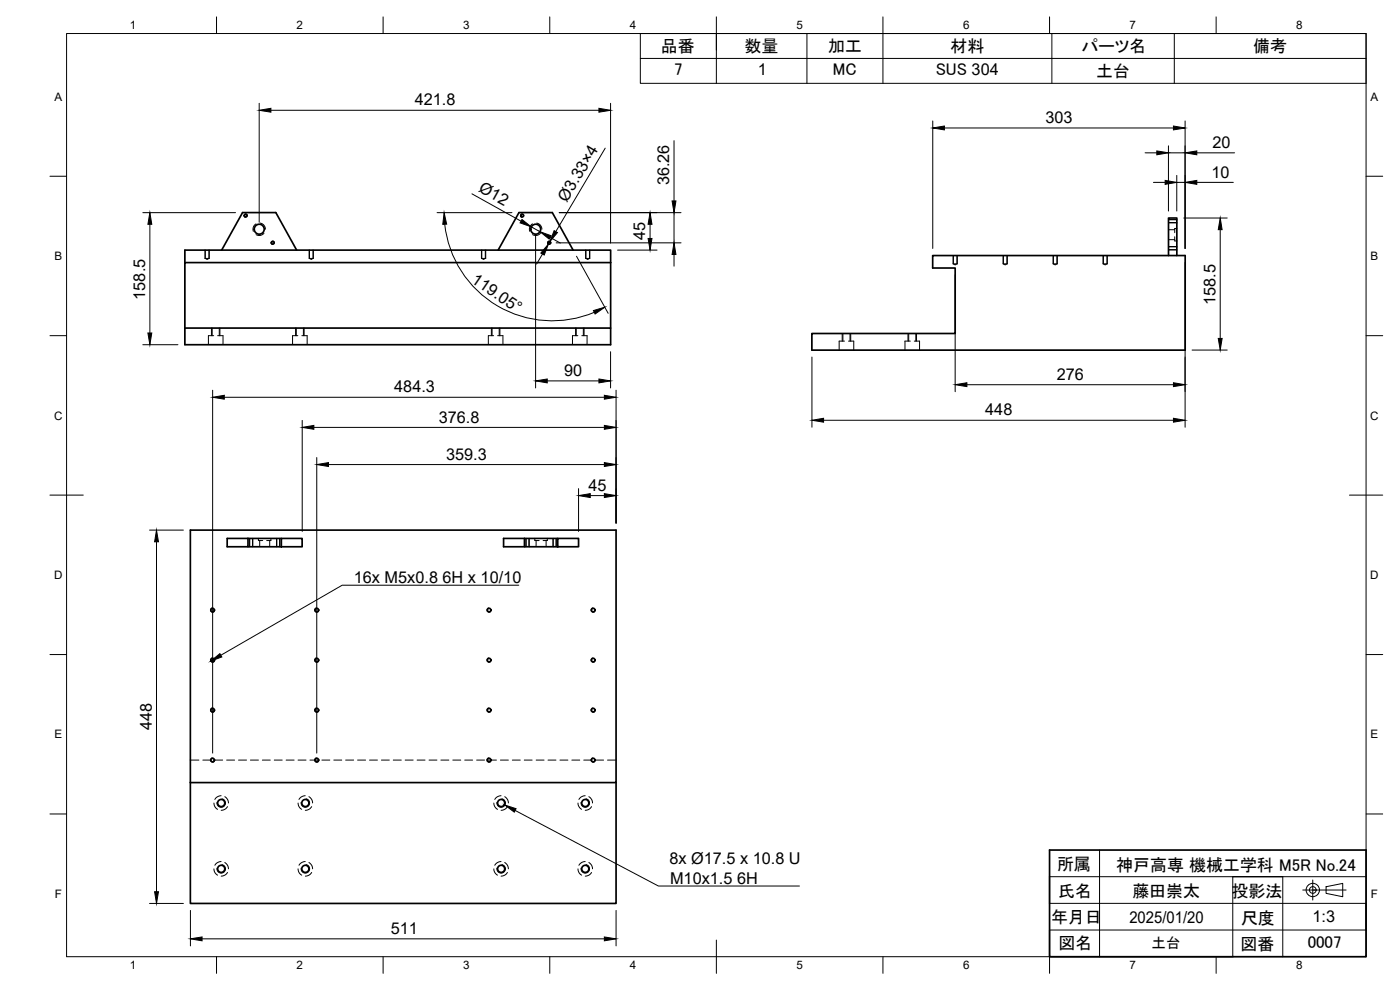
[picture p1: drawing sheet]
<svg xmlns="http://www.w3.org/2000/svg" width="420mm" height="297mm" viewBox="0 0 420 297" stroke-linecap="round" stroke-linejoin="round" font-family="sans-serif">
<!-- layer: Visible -->
<g fill="none" stroke="#000" stroke-width=".51">
<path d="M55.5 78.8v-3.8h127.8v3.8M66.5 75l6.3-11.2h10l6.2 11.2M149.5 75l6.2-11.2h10.1l6.2 11.2M183.3 78.8h-127.8v19.6M183.3 78.8v19.6M350.7 76.7v-11.3h2.5v11.3M55.5 98.4h127.8v5h-127.8zM243.6 100.1h43.1v-19.7h-6.8v-3.7h75.8v28.4h-112.1zM57.1 159.1h127.8v75.7h-127.8zM74.4 161.6v2.4h-6.2v-2.4h16.2M74.4 164h10M84.4 161.6h6.3v2.4h-6.3z"/>
<path d="M157.4 161.6v2.4h-6.3v-2.4h16.3M157.4 164h10M167.4 161.6h6.2v2.4h-6.2zM57.1 234.8v36.3h127.8v-36.3"/>
<circle cx="73.7" cy="64.7" r=".41"/>
<circle cx="77.8" cy="68.8" r="1.49"/>
<circle cx="81.9" cy="72.9" r=".41"/>
<circle cx="156.7" cy="64.7" r=".41"/>
<circle cx="160.8" cy="68.8" r="1.49"/>
<circle cx="164.8" cy="72.9" r=".41"/>
<circle cx="63.8" cy="198.1" r=".54"/>
<circle cx="63.8" cy="183" r=".54"/>
<circle cx="95.1" cy="183" r=".54"/>
<circle cx="95.1" cy="198.1" r=".54"/>
<circle cx="146.8" cy="198.1" r=".54"/>
<circle cx="146.8" cy="183" r=".54"/>
<circle cx="178" cy="183" r=".54"/>
<circle cx="178" cy="198.1" r=".54"/>
<circle cx="63.8" cy="213.1" r=".54"/>
<circle cx="95.1" cy="213.1" r=".54"/>
<circle cx="146.8" cy="213.1" r=".54"/>
<circle cx="178" cy="213.1" r=".54"/>
<circle cx="63.8" cy="228" r=".54"/>
<circle cx="95.1" cy="228" r=".54"/>
<circle cx="146.8" cy="228" r=".54"/>
<circle cx="178" cy="228" r=".54"/>
<circle cx="66.4" cy="240.9" r="1.07"/>
<circle cx="91.6" cy="240.9" r="1.07"/>
<circle cx="150.4" cy="240.9" r="1.07"/>
<circle cx="175.7" cy="240.9" r="1.07"/>
<circle cx="66.4" cy="260.7" r="1.07"/>
<circle cx="91.6" cy="260.7" r="1.07"/>
<circle cx="150.4" cy="260.7" r="1.07"/>
<circle cx="175.7" cy="260.7" r="1.07"/>
</g>
<!-- layer: Hidden -->
<g fill="none" stroke="#000" stroke-width=".3">
<path d="M61.5 77.5h1.3M61.6 75v2.5l.6 .4 .5-.4v-2.5M76.8 67.2a1.86 1.86 0 0 0-.8 2.2M78.1 66.9a1.85 1.85 0 0 1 1.6 1.9M79.2 70a1.82 1.82 0 0 1-2.3 .4M92.8 77.5h1.2M92.9 75v2.5l.5 .4 .5-.4v-2.5M144.5 77.5h1.3M144.6 75v2.5l.5 .4 .5-.4v-2.5M159.8 67.2a1.86 1.86 0 0 0-.8 2.2M161.1 66.9a1.85 1.85 0 0 1 1.5 1.9M162.2 70a1.82 1.82 0 0 1-2.4 .4"/>
<path d="M175.7 77.5h1.3M175.9 75v2.5l.5 .4 .5-.4v-2.5M286 79.2h1.3M286.1 76.7v2.5l.6 .3 .5-.3v-2.5M301 79.2h1.3M301.1 76.7v2.5l.6 .3 .5-.3v-2.5M316 79.2h1.3M316.1 76.7v2.5l.6 .3 .5-.3v-2.5M331 79.2h1.3M331.2 76.7v2.5l.5 .3 .5-.3v-2.5M350.7 66.8h2.5M350.7 65.9h2.5"/>
<path d="M350.7 74.9h2.5M350.7 74.1h2.5M350.7 71.9h1.9M350.7 68.9h1.9M352.6 71v1.3h.6M353.2 68.5h-.6v1.3M63.7 98.4v2.3M65.8 98.4v2.3M88.9 98.4v2.3M91.1 98.4v2.3M147.7 98.4v2.3M149.8 98.4v2.3"/>
<path d="M172.9 98.4v2.3M175.1 98.4v2.3M64.1 100.7h-1.6v2.7M65.3 100.7h1.6v2.7M89.4 100.7h-1.6v2.7M90.6 100.7h1.6v2.7M148.1 100.7h-1.5v2.7M149.4 100.7h1.5v2.7M173.4 100.7h-1.6v2.7M174.6 100.7h1.6v2.7M253 100.1v2.2M253.4 102.3h-1.6v2.8"/>
<path d="M254.6 102.3h1.6v2.8M255.1 100.1v2.2M272.7 100.1v2.2M273.2 102.3h-1.6v2.8M274.4 102.3h1.6v2.8M274.8 100.1v2.2M75 161.6v2.4M75.8 161.6v2.4M77.6 161.6v.6h1.2M77.9 162.2v1.8M80.9 162.2v1.8M81.3 161.6v.6h-1.3"/>
<path d="M83.1 161.6v2.4M83.9 161.6v2.4M157.9 161.6v2.4M158.7 161.6v2.4M160.5 161.6v.6h1.3M160.9 162.2v1.8M163.9 162.2v1.8M164.3 161.6v.6h-1.3M166 161.6v2.4M166.9 161.6v2.4M57.1 228.1h2.6M60.9 228.1h2.4"/>
<path d="M64.5 228.1h2.3M66.4 238.8l-1.3 .3-.6 .8M67.5 239l.8 .9 .3 1M68 228.1h2.4M71.6 228.1h2.4M75.2 228.1h2.4M78.7 228.1h2.4M82.3 228.1h2.4M85.9 228.1h2.4M89.5 228.1h2.3M91.6 238.8l-1.2 .3-.7 .8M92.7 239l.9 .9 .2 1"/>
<path d="M93 228.1h2.4M96.6 228.1h2.4M100.2 228.1h2.4M103.7 228.1h2.4M107.3 228.1h2.4M110.9 228.1h2.4M114.5 228.1h2.3M118 228.1h2.4M121.6 228.1h2.4M125.2 228.1h2.4M128.8 228.1h2.3M132.3 228.1h2.4"/>
<path d="M135.9 228.1h2.4M139.5 228.1h2.3M143 228.1h2.4M146.6 228.1h2.4M150.2 228.1h2.4M150.4 238.8l-1.3 .3-.6 .8M151.5 239l.8 .9 .3 1M153.8 228.1h2.3M157.3 228.1h2.4M160.9 228.1h2.4M164.5 228.1h2.4M168 228.1h2.4"/>
<path d="M171.6 228.1h2.4M175.2 228.1h2.4M175.6 238.8l-1.2 .3-.7 .8M176.7 239l.9 .9 .2 1M178.8 228.1h2.3M182.3 228.1h2.6M64.2 240.9l.3 1.2 .8 .7M66.4 258.5l-.9 .2-1 .9M67.5 258.8l.8 .9 .3 1M68.3 242l-.8 .8-1.1 .3M89.5 240.9l.3 1.2 .8 .7M91.6 258.5l-.9 .2-1 .9"/>
<path d="M92.7 258.8l.9 .9 .2 1M93.5 242l-.8 .8-1.1 .3M148.2 240.9l.3 1.2 .8 .7M150.4 258.5l-.9 .2-1 .9M151.5 258.8l.8 .9 .3 1M152.3 242l-.8 .8-1.1 .3M173.5 240.9l.3 1.2 .8 .7M175.6 258.5l-.9 .2-1 .9M176.7 258.8l.9 .9 .2 1M177.5 242l-.8 .8-1.1 .3M64.2 260.7l.3 1.2 .8 .7M68.3 261.8l-.8 .8-1.1 .3"/>
<path d="M89.5 260.7l.3 1.2 .8 .7M93.5 261.8l-.8 .8-1.1 .3M148.2 260.7l.3 1.2 .8 .7M152.3 261.8l-.8 .8-1.1 .3M173.5 260.7l.3 1.2 .8 .7M177.5 261.8l-.8 .8-1.1 .3"/>
</g>
<!-- layer: Visible Narrow -->
<g fill="none" stroke="#000" stroke-width=".3">
<path d="M74.2 64.8a.52 .52 0 0 0-.4-.6 .52 .52 0 0 0-.6 .4 .52 .52 0 0 0 .4 .6M82.4 72.9a.52 .52 0 0 0-.4-.6 .52 .52 0 0 0-.6 .5 .52 .52 0 0 0 .4 .6M157.2 64.8a.52 .52 0 0 0-.4-.6 .52 .52 0 0 0-.6 .4 .52 .52 0 0 0 .4 .6M165.3 72.9a.52 .52 0 0 0-.4-.6 .52 .52 0 0 0-.6 .5 .52 .52 0 0 0 .4 .6M63.7 197.4a.65 .65 0 0 0-.5 .8 .65 .65 0 0 0 .7 .5 .65 .65 0 0 0 .5-.8M63.7 182.4a.65 .65 0 0 0-.5 .8 .65 .65 0 0 0 .7 .5 .65 .65 0 0 0 .5-.8M95 182.4a.65 .65 0 0 0-.6 .8 .65 .65 0 0 0 .8 .5 .65 .65 0 0 0 .5-.8M95 197.4a.65 .65 0 0 0-.6 .8 .65 .65 0 0 0 .8 .5 .65 .65 0 0 0 .5-.8M146.7 197.4a.65 .65 0 0 0-.6 .8 .65 .65 0 0 0 .8 .5 .65 .65 0 0 0 .5-.8M146.7 182.4a.65 .65 0 0 0-.6 .8 .65 .65 0 0 0 .8 .5 .65 .65 0 0 0 .5-.8M177.9 182.4a.65 .65 0 0 0-.5 .8 .65 .65 0 0 0 .7 .5 .65 .65 0 0 0 .6-.8M177.9 197.4a.65 .65 0 0 0-.5 .8 .65 .65 0 0 0 .7 .5 .65 .65 0 0 0 .6-.8"/>
<path d="M63.7 212.4a.65 .65 0 0 0-.5 .8 .65 .65 0 0 0 .7 .5 .65 .65 0 0 0 .5-.8M95 212.4a.65 .65 0 0 0-.6 .8 .65 .65 0 0 0 .8 .5 .65 .65 0 0 0 .5-.8M146.7 212.4a.65 .65 0 0 0-.6 .8 .65 .65 0 0 0 .8 .5 .65 .65 0 0 0 .5-.8M177.9 212.4a.65 .65 0 0 0-.5 .8 .65 .65 0 0 0 .7 .5 .65 .65 0 0 0 .6-.8M63.7 227.4a.65 .65 0 0 0-.5 .8 .65 .65 0 0 0 .7 .5 .65 .65 0 0 0 .5-.8M66.6 239.7a1.28 1.28 0 0 1 1.1 1.5 1.28 1.28 0 0 1-1.5 1 1.28 1.28 0 0 1-1.1-1.5M91.9 239.7a1.28 1.28 0 0 1 1 1.5 1.28 1.28 0 0 1-1.5 1 1.28 1.28 0 0 1-1-1.5M95 227.4a.65 .65 0 0 0-.6 .8 .65 .65 0 0 0 .8 .5 .65 .65 0 0 0 .5-.8M146.7 227.4a.65 .65 0 0 0-.6 .8 .65 .65 0 0 0 .8 .5 .65 .65 0 0 0 .5-.8M150.6 239.7a1.28 1.28 0 0 1 1.1 1.5 1.28 1.28 0 0 1-1.5 1 1.28 1.28 0 0 1-1.1-1.5M175.9 239.7a1.28 1.28 0 0 1 1 1.5 1.28 1.28 0 0 1-1.5 1 1.28 1.28 0 0 1-1-1.5M177.9 227.4a.65 .65 0 0 0-.5 .8 .65 .65 0 0 0 .7 .5 .65 .65 0 0 0 .6-.8"/>
<path d="M66.6 259.4a1.28 1.28 0 0 1 1.1 1.5 1.28 1.28 0 0 1-1.5 1 1.28 1.28 0 0 1-1.1-1.4M91.9 259.4a1.28 1.28 0 0 1 1 1.5 1.28 1.28 0 0 1-1.5 1 1.28 1.28 0 0 1-1-1.4M150.6 259.4a1.28 1.28 0 0 1 1.1 1.5 1.28 1.28 0 0 1-1.5 1 1.28 1.28 0 0 1-1.1-1.4M175.9 259.4a1.28 1.28 0 0 1 1 1.5 1.28 1.28 0 0 1-1.5 1 1.28 1.28 0 0 1-1-1.4"/>
</g>
<!-- layer: Hidden Narrow -->
<g fill="none" stroke="#000" stroke-width=".3">
<path d="M61.5 75v2.5M62.8 75v2.5M92.8 75v2.5M94 75v2.5M144.5 75v2.5M145.8 75v2.5M175.7 75v2.5M177 75v2.5M286 76.7v2.5M287.3 76.7v2.5M301 76.7v2.5M302.3 76.7v2.5"/>
<path d="M316 76.7v2.5M317.3 76.7v2.5M331 76.7v2.5M332.3 76.7v2.5M350.7 66.9h2.5M350.7 65.8h2.5M350.7 75h2.5M350.7 74h2.5M63.5 98.4v2.3M66 98.4v2.3M88.7 98.4v2.3M91.3 98.4v2.3"/>
<path d="M147.5 98.4v2.3M150 98.4v2.3M172.7 98.4v2.3M175.3 98.4v2.3M252.8 100.1v2.2M255.3 100.1v2.2M272.5 100.1v2.2M275.1 100.1v2.2M74.8 161.6v2.4M75.9 161.6v2.4M83 161.6v2.4M84 161.6v2.4"/>
<path d="M157.8 161.6v2.4M158.8 161.6v2.4M165.9 161.6v2.4M167 161.6v2.4"/>
</g>
<!-- layer: Border -->
<g fill="none" stroke="#000" stroke-width=".3">
<path d="M20 10.1h390v276.9h-390zM65 5.1v5M115 5.1v5M165 5.1v5M215 5.1v10M265 5.1v5M315 5.1v5M365 5.1v5M15 52.9h5M410 52.9h5M15 100.7h5M410 100.7h5"/>
<path d="M15 148.6h10M405 148.6h10M15 196.4h5M410 196.4h5M15 244.2h5M410 244.2h5M65 287v5M115 287v5M165 287v5M215 282.1v9.9M265 287v5M315 287v5"/>
<path d="M365 287v5"/>
</g>
<!-- layer: TitleBlock -->
<path d="M315 255h95v32h-95z" fill="none" stroke="#000" stroke-width=".51"/>
<g fill="none" stroke="#000" stroke-width=".3">
<path d="M330 255v32M315 263h95M315 271h95M315 279h95M370 263v24M385 263v24M391 267h13M394 264v6.1M398 266.1l5-1v4l-5-1.1z"/>
<circle cx="394" cy="267" r="2"/>
<circle cx="394" cy="267" r="1.01"/>
</g>
<path d="M315 279v8h55M315 263v8M370 263h15M410 271v8" fill="none" stroke="#000" stroke-width=".36"/>
<!-- layer: FD_Dimensions -->
<g fill="none" stroke="#000" stroke-width=".3">
<path d="M77.8 31v35.7M81.3 33.1h98.4M183.2 31v41.9M279.9 36.3v38.3M283.4 38.4h68.8M355.7 36.3v38.3M141.6 58.2l14.8 8.2M181.6 44.5l-14.8 25M202.3 42.2v18.1M343.7 45.9h3.5M346.2 54.7h3.5M350.7 43.8v19.5"/>
<path d="M350.7 45.9h5M353.2 52.6v10.7M353.2 54.7h2.5M359.2 54.7h10.9M359.2 45.9h11.3M42.9 63.8h27.8M45 67.3v32.6M131.2 63.8h22.4M133.5 67.3a32.5 32.5 0 0 0 44.9 26.4M159.4 68.1l2.7 1.4M160.7 70.9v45.5M162.8 76.2l-1.8 3"/>
<path d="M165 72.5l-.4 .7M165.1 71.2l3.1 1.7M166.9 72.9h37.5M167.8 63.8h36.6M173 76.9l9.5 17.1M185.3 75h11.9M195.1 67.3v4.3M202.3 63.8v9.1M202.3 76.4v3.5M355.3 65.4h13M355.7 78.8v49.4M366.2 68.9v32.6"/>
<path d="M286.7 82.5v35M42.9 103.4h10.5M63.8 117.1v108.9M67.3 119.2h114.1M164.2 114.3h15.5M183.2 105.5v10.9M184.9 117.1v39.9M243.7 107.1v21.1M290.2 115.4h62M357.8 105h10.5M90.7 126.1v33.4M94.2 128.2h87.2"/>
<path d="M95.1 137.3v88.7M98.6 139.4h82.8M247.2 126.1h105M44.9 159.1h10.1M173.6 146.6v12.9M177.1 148.7h4.3M47 162.6v105M44.9 271.1h10.1M57.1 273.2v10.6M184.9 273.2v10.6M60.6 281.7h120.8"/>
</g>
<g fill="#000" stroke="#000" stroke-width=".3">
<path d="M77.8 33.1l3.5-.6v1.2zM179.7 32.5l3.5 .6-3.5 .6zM279.9 38.4l3.5-.6v1.2zM352.2 37.8l3.5 .6-3.5 .6zM347.2 45.3l3.5 .6-3.5 .5zM349.7 54.1l3.5 .6-3.5 .6zM355.7 54.7l3.5-.6v1.2zM355.7 45.9l3.5-.6v1.1zM45 63.8l.6 3.5h-1.2zM133.3 63.8l.7 3.5h-1.1zM156.7 65.9l2.7 2.2-3.3-1.2zM164.6 73.2l-1.3 3.3-1-.6z"/>
<path d="M162.1 69.5l3.3 1.2-.6 1zM166.3 69.2l1 .6-2.3 2.7zM194.5 71.6h1.2l-.6 3.4zM195.1 63.8l.6 3.5h-1.2zM202.3 72.9l.6 3.5h-1.2zM201.7 60.3h1.2l-.6 3.5zM366.2 65.4l.6 3.5h-1.2zM44.4 99.9h1.2l-.6 3.5zM178.1 93.2l3.4-1-2.9 2zM63.8 119.2l3.5-.6v1.2zM160.7 114.3l3.5-.6v1.2zM179.7 113.7l3.5 .6-3.5 .6z"/>
<path d="M181.4 118.6l3.5 .6-3.5 .6zM286.7 115.4l3.5-.6v1.2zM352.2 114.8l3.5 .6-3.5 .6zM365.6 101.5h1.2l-.6 3.5zM90.7 128.2l3.5-.6v1.2zM95.1 139.4l3.5-.6v1.2zM181.4 127.6l3.5 .6-3.5 .6zM181.4 138.8l3.5 .6-3.5 .6zM243.7 126.1l3.5-.6v1.2zM352.2 125.5l3.5 .6-3.5 .6zM173.6 148.7l3.5-.6v1.2zM181.4 148.1l3.5 .6-3.5 .6z"/>
<path d="M47 159.1l.6 3.5h-1.2zM46.4 267.6h1.2l-.6 3.5zM57.1 281.7l3.5-.6v1.2zM181.4 281.1l3.5 .6-3.5 .6z"/>
</g>
<!-- layer: Hole Notes -->
<path d="M63.2 198.4l2.8-2.3 .6 1zM151.5 241.5l3.4 1.1-.6 1.1z" fill="#000" stroke="#000" stroke-width=".3"/>
<path d="M155.7 175.6h-53l-36.4 21M154.6 243.2l43 22.6h42.3" fill="none" stroke="#000" stroke-width=".3"/>
<!-- layer: Custom Tables -->
<path d="M192.2 10.1h217.8v14.9h-217.8zM192.2 17.5h217.8M215 10.1v14.9M242.2 10.1v14.9M265 10.1v14.9M315.7 10.1v14.9M352.4 10.1v14.9" fill="none" stroke="#000" stroke-width=".3"/>
<g font-size="5.1">
<text x="198.4" y="15.6">品番</text>
<text x="223.5" y="15.6">数量</text>
<text x="248.6" y="15.7">加工</text>
<text x="285.3" y="15.6">材料</text>
<text x="324.6" y="15.6">パーツ名</text>
<text x="376.1" y="15.6">備考</text>
<text x="202.3" y="22.4">7</text>
<text x="249.9" y="22.4">MC</text>
<text x="280.8" y="22.4">SUS 304</text>
<text x="329" y="23">土台</text>
<text x="317.2" y="261">所属</text>
<text x="335" y="261.2">神戸高専 機械工学科 M5R No.24</text>
<text x="317.6" y="269.1">氏名</text>
<text x="339.8" y="269.2">藤田崇太</text>
<text x="369.6" y="269.1">投影法</text>
<text x="315.4" y="276.9">年月日</text>
<text x="372.4" y="277.2">尺度</text>
<text x="317.7" y="284.8">図名</text>
<text x="372.3" y="285.1">図番</text>
<text x="392.5" y="284.6">0007</text>
</g>
<g font-size="4.9">
<text x="227.4" y="22.4">1</text>
<text x="124.5" y="31.6">421.8</text>
<text x="313.7" y="36.9">303</text>
<text x="363.9" y="44.4">20</text>
<text x="363.5" y="53.3">10</text>
<text x="143.4" y="57.4" transform="rotate(29 143.4 57.4)">Ø12</text>
<text x="200.8" y="55.6" transform="rotate(-90 200.8 55.6)">36.26</text>
<text x="170.1" y="60.9" transform="rotate(-59 170.1 60.9)">Ø3.33×4</text>
<text x="193.6" y="72.1" transform="rotate(-90 193.6 72.1)">45</text>
<text x="43.5" y="89.9" transform="rotate(-90 43.5 89.9)">158.5</text>
<text x="141.2" y="84.6" transform="rotate(34 141.2 84.6)">119.05°</text>
<text x="364.7" y="91.5" transform="rotate(-90 364.7 91.5)">158.5</text>
<text x="169.3" y="112.8">90</text>
<text x="317.1" y="114">276</text>
<text x="118.3" y="117.7">484.3</text>
<text x="295.7" y="124.6">448</text>
<text x="131.7" y="126.8">376.8</text>
<text x="133.9" y="137.9">359.3</text>
<text x="176.6" y="147.2">45</text>
<text x="106.2" y="174.9">16x M5x0.8</text>
<text x="132.8" y="174.9">6H x 10/10</text>
<text x="45.5" y="219.1" transform="rotate(-90 45.5 219.1)">448</text>
<text x="200.9" y="259.3">8x Ø17.5 x 10.8 U</text>
<text x="201.1" y="265.1">M10x1.5</text>
<text x="221.2" y="265.1">6H</text>
<text x="117.3" y="280.3">511</text>
<text x="338.9" y="276.9">2025/01/20</text>
<text x="393.9" y="276.6">1:3</text>
</g>
<text font-size="4.4" x="345.6" y="284.6">土台</text>
<g font-size="3.5">
<text x="39" y="8.8">1</text>
<text x="89" y="8.8">2</text>
<text x="139" y="8.8">3</text>
<text x="189" y="8.8">4</text>
<text x="239" y="8.8">5</text>
<text x="289" y="8.8">6</text>
<text x="339" y="8.8">7</text>
<text x="389" y="8.8">8</text>
<text x="16.3" y="30.2">A</text>
<text x="411.3" y="30.2">A</text>
<text x="16.3" y="78">B</text>
<text x="411.3" y="78">B</text>
<text x="16.2" y="125.9">C</text>
<text x="411.2" y="125.9">C</text>
<text x="16.2" y="173.7">D</text>
<text x="411.2" y="173.7">D</text>
<text x="16.3" y="221.6">E</text>
<text x="411.3" y="221.6">E</text>
<text x="16.4" y="269.4">F</text>
<text x="411.4" y="269.4">F</text>
<text x="39" y="290.8">1</text>
<text x="89" y="290.8">2</text>
<text x="139" y="290.8">3</text>
<text x="189" y="290.8">4</text>
<text x="239" y="290.8">5</text>
<text x="289" y="290.8">6</text>
<text x="339" y="290.8">7</text>
<text x="389" y="290.8">8</text>
</g>
</svg>
